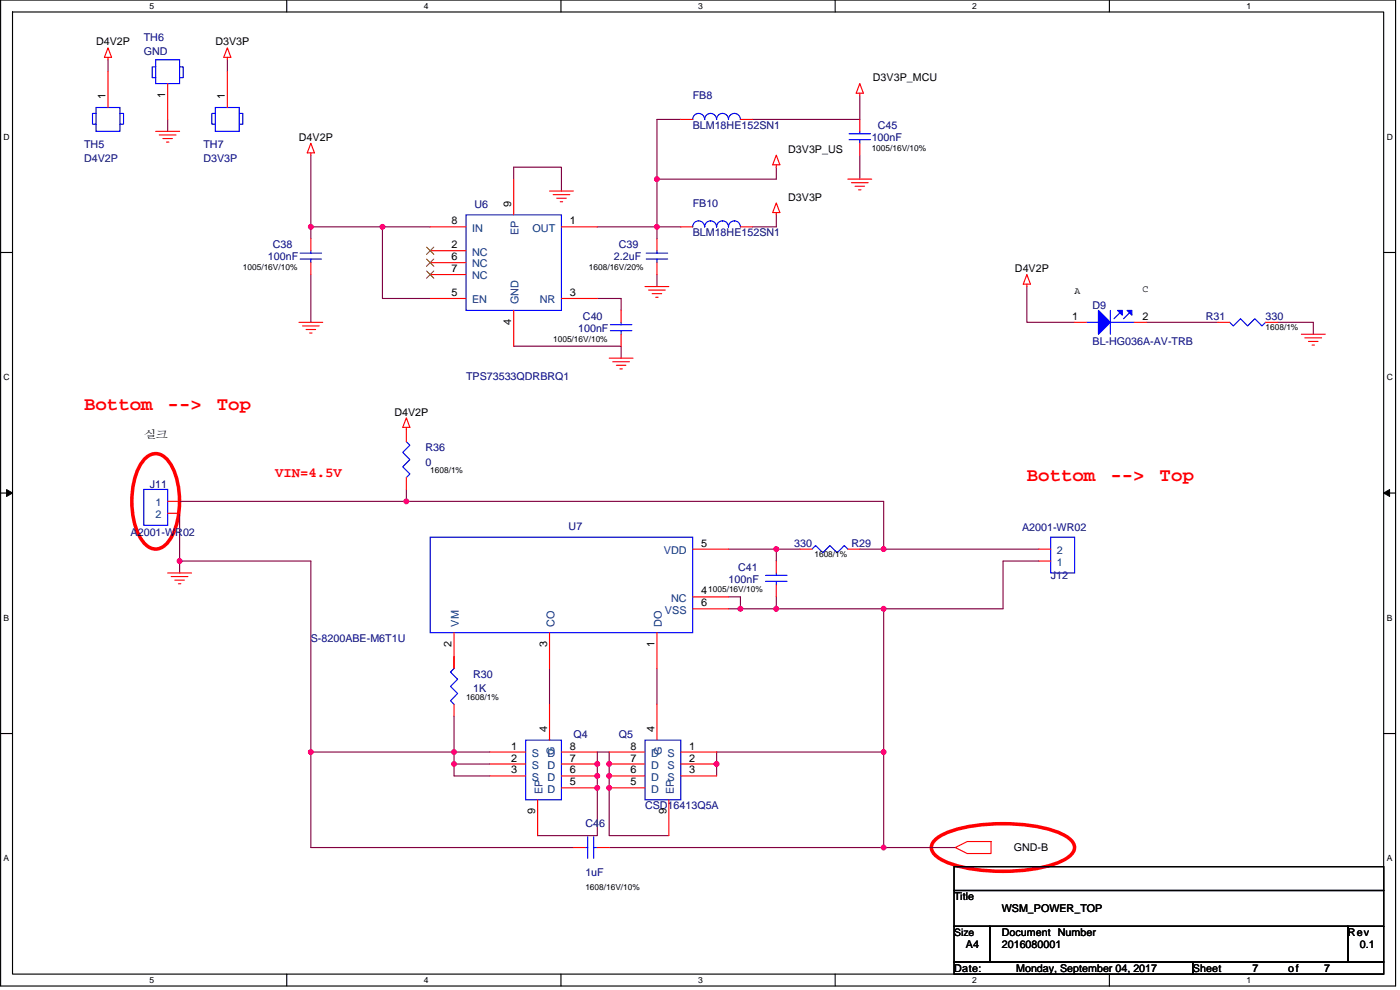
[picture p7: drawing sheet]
<svg xmlns="http://www.w3.org/2000/svg" width="420mm" height="297mm" viewBox="0 0 420 297" stroke-linecap="round" stroke-linejoin="round" font-family="sans-serif">
<path d="M.2 0h418.6v295.8h-418.6zM3.8 3.6h411.5v288.7h-411.5z" fill="none" stroke="#000" stroke-width=".34"/>
<g fill="#fff">
<path d="M44.9 .4h1.4v2.8h-1.4z"/>
<path d="M44.9 292.7h1.4v2.8h-1.4z"/>
</g>
<path d="M86.1 0v3.6M86.1 292.3v3.5" fill="none" stroke="#000" stroke-width=".34"/>
<g fill="#fff">
<path d="M127.2 .4h1.4v2.8h-1.4z"/>
<path d="M127.2 292.7h1.4v2.8h-1.4z"/>
</g>
<path d="M168.3 0v3.6M168.3 292.3v3.5" fill="none" stroke="#000" stroke-width=".34"/>
<g fill="#fff">
<path d="M209.5 .4h1.4v2.8h-1.4z"/>
<path d="M209.5 292.7h1.4v2.8h-1.4z"/>
</g>
<path d="M250.6 0v3.6M250.6 292.3v3.5" fill="none" stroke="#000" stroke-width=".34"/>
<g fill="#fff">
<path d="M291.8 .4h1.4v2.8h-1.4z"/>
<path d="M291.8 292.7h1.4v2.8h-1.4z"/>
</g>
<path d="M332.9 0v3.6M332.9 292.3v3.5" fill="none" stroke="#000" stroke-width=".34"/>
<g fill="#fff">
<path d="M374.1 .4h1.4v2.8h-1.4z"/>
<path d="M374.1 292.7h1.4v2.8h-1.4z"/>
<path d="M1.1 39.7h1.8v2.8h-1.8z"/>
<path d="M416.2 39.7h1.8v2.8h-1.8z"/>
<path d="M1.1 111.8h1.8v2.9h-1.8z"/>
<path d="M416.2 111.8h1.8v2.9h-1.8z"/>
</g>
<path d="M.2 75.8h3.6M415.3 75.8h3.5" fill="none" stroke="#000" stroke-width=".34"/>
<g fill="#fff">
<path d="M1.1 184h1.7v2.8h-1.7z"/>
<path d="M416.2 184h1.7v2.8h-1.7z"/>
</g>
<path d="M.2 147.9h3.6M415.3 147.9h3.5" fill="none" stroke="#000" stroke-width=".34"/>
<path d="M2 146.9l1.8 1-1.8 1zM415.3 147.9l1.7-1v2z" fill="#000" stroke="#000" stroke-width=".3"/>
<g fill="#fff">
<path d="M1.1 256.2h1.7v2.8h-1.7z"/>
<path d="M416.1 256.2h1.8v2.8h-1.8z"/>
</g>
<path d="M.2 220.1h3.6M415.3 220.1h3.5M286.3 277.9h10.8v10.8h-10.8zM286.3 260h129v7.2h-129zM286.3 267.2h129v10.7h-129zM297.1 277.9h107.4v10.8h-107.4zM404.5 277.9h10.8v10.8h-10.8zM286.3 288.7h71.7v3.6h-71.7zM358 288.7h57.3v3.6h-57.3z" fill="none" stroke="#000" stroke-width=".34"/>
<path d="M43.6 137.6a4.3 4.3 0 0 1 7 .7 23.3 23.3 0 0 1 2.5 18.4 11.2 11.2 0 0 1-4.7 7.7 4.8 4.8 0 0 1-6.2-2.8 24.7 24.7 0 0 1 0-22.4zM280.5 252.2a19.8 19.8 0 0 1 10.3-4.2 55 55 0 0 1 26.8 1.7 7.6 7.6 0 0 1 4.8 3.8 3.8 3.8 0 0 1-2.5 4.2 38.9 38.9 0 0 1-18.9 3.7 40.9 40.9 0 0 1-18.9-3.7 3.6 3.6 0 0 1-2.1-4.9z" fill="none" stroke="#f00" stroke-width="1.1"/>
<g fill="none" stroke="#800040" stroke-width=".34">
<path d="M32.4 17.9v3.6M68.2 17.9v3.6M50.3 35.8v3.6M204.3 35.8h-7.1v17.9M258 28.7v7.1h-32.2M93.3 46.6v21.5M154.2 53.7v-3.5h14.3v7.1M197.2 53.7v14.4M233 50.2v3.5h-35.8M258 46.6v7.1M93.3 68.1h21.5M93.3 68.1v3.5"/>
<path d="M114.8 68.1v21.5h14.3M114.8 68.1h14.3M179.2 68.1h18M197.2 68.1v3.5M197.2 68.1h7.1M233 64.5v3.6h-7.2M93.3 82.4v14.3M179.2 89.6h7.2v3.5M197.2 82.4v3.6M308.2 86v10.7h14.3M344 96.7h21.5M383.4 96.7h10.7v3.6"/>
<path d="M154.2 103.9h32.2v3.6M53.9 150.4h68.1M53.9 154v14.3M122 146.9v3.5h143.2v14.4M53.9 168.3h39.4v57.3M53.9 168.3v3.6M218.6 179.1h3.6v3.6M218.6 164.8h14.4M233 179.1v3.6M233 164.8v3.5M233 164.8h7.1M258 164.8h7.2"/>
<path d="M265.2 164.8h46.6M311.8 168.3h-10.8v14.4h-35.8M136.3 197v3.6M218.6 182.7h3.6M222.2 182.7h10.8M233 182.7h32.2M265.2 182.7v42.9M136.3 214.9v10.7M164.9 200.6v10.7M197.2 200.6v10.7M93.3 225.6v28.7h78.8M93.3 225.6h43"/>
<path d="M136.3 229.2v3.6h10.7M136.3 225.6v3.6M136.3 229.2h10.7M136.3 225.6h10.7M265.2 225.6h-50.1v7.2M265.2 225.6v28.7M161.3 250.7h17.9v-25.1h3.6v25.1h17.9M182.8 254.3h82.4M265.2 254.3h21.5"/>
</g>
<g fill="#f0f" stroke="#f0f" stroke-width=".34">
<circle cx="93.3" cy="68.1" r=".71"/>
<circle cx="114.8" cy="68.1" r=".71"/>
<circle cx="197.1" cy="68.1" r=".71"/>
<circle cx="197.1" cy="53.7" r=".71"/>
<circle cx="93.3" cy="225.6" r=".71"/>
<circle cx="53.9" cy="168.3" r=".71"/>
<circle cx="222.2" cy="182.7" r=".71"/>
<circle cx="136.3" cy="229.2" r=".7"/>
<circle cx="136.3" cy="225.6" r=".7"/>
<circle cx="265.2" cy="254.3" r=".7"/>
<circle cx="265.2" cy="164.7" r=".7"/>
<circle cx="233" cy="164.8" r=".71"/>
<circle cx="233" cy="182.7" r=".71"/>
<circle cx="265.2" cy="225.6" r=".7"/>
<circle cx="265.2" cy="182.7" r=".7"/>
<circle cx="121.9" cy="150.4" r=".7"/>
<circle cx="179.2" cy="229.2" r=".71"/>
<circle cx="182.8" cy="229.2" r=".71"/>
<circle cx="182.8" cy="232.8" r=".71"/>
<circle cx="215.1" cy="229.2" r=".71"/>
<circle cx="179.2" cy="232.8" r=".71"/>
<circle cx="179.2" cy="236.4" r=".71"/>
<circle cx="182.8" cy="236.4" r=".71"/>
</g>
<g fill="none" stroke="#f00" stroke-width=".34">
<path d="M32.4 17.2v.7M32.4 14.4l1.1 2.8h-2.2zM68.2 17.2v.7M68.2 14.4l1.1 2.8h-2.1zM32.4 21.5v10.8M46.7 39.4h7.2M50.3 25.1v10.7M68.2 21.5v10.8M204.3 35.8h3.6M222.2 35.8h3.6M258 25.1l1.1 2.9h-2.1zM258 28v.7"/>
<path d="M258 35.8v3.6M47.8 40.5h5M48.9 41.6h2.8M50 42.6h.7M93.3 45.9v.7M93.3 43l1.1 2.9h-2.2zM154.2 53.7v10.8M164.9 57.3h7.2M166 58.4h5M167.1 59.5h2.8M233 49.4v.8M233 46.6l1 2.8h-2.1z"/>
<path d="M254.5 53.7h7.1M255.5 54.8h5.1M256.6 55.9h2.9M257.7 57h.7M258 43v3.6M93.3 71.6v3.6M93.3 78.8v3.6M129.1 68.1h10.8M129.1 75.2h10.8M129.1 78.8h10.8M168.1 60.5h.8M168.5 68.1h10.7"/>
<path d="M197.2 71.6v3.6M197.2 78.8v3.6M204.3 68.1h3.6M222.2 68.1h3.6M233 63.8v.7M233 60.9l1 2.9h-2.1zM89.7 96.7h7.2M90.8 97.8h5M91.9 98.9h2.8M92.9 99.9h.8M129.1 89.6h10.8M129.1 82.4h10.8"/>
<path d="M154.2 93.1v10.8M168.5 89.6h10.7M186.4 93.1v3.6M193.6 86h7.1M194.6 87h5.1M195.7 88.1h2.9M196.8 89.2h.7M308.2 85.3v.7M308.2 82.4l1.1 2.9h-2.2zM322.5 96.7h3.6M340.4 96.7h3.6M365.5 96.7h3.6"/>
<path d="M379.8 96.7h3.6M182.8 107.5h7.2M183.9 108.5h5M185 109.6h2.8M186 110.7h.8M186.4 100.3v3.6M390.6 100.3h7.1M391.6 101.4h5M392.7 102.4h2.9M393.8 103.5h.7M122 128.2v4.3M122 125.4l1 2.8h-2.1z"/>
<path d="M50.3 150.4h3.6M50.3 154h3.6M122 143.3v3.6M50.3 171.9h7.2M51.4 173h5M52.5 174.1h2.8M53.5 175.2h.8M207.9 164.8h10.7M207.9 179.1h10.7M233 168.3v3.6M233 175.5v3.6M240.1 164.8h3.6"/>
<path d="M254.5 164.8h3.5M311.8 168.3h3.5M311.8 164.8h3.5M136.3 189.8v10.8v-3.6M164.9 189.8v10.8M197.2 189.8v10.8M207.9 182.7h10.7M136.3 211.3v3.6M164.9 211.3v10.8M197.2 211.3v10.8M147 225.6h10.8M147 229.2h10.8"/>
<path d="M147 232.8h10.8M161.3 240v10.7M168.5 236.4h10.7M168.5 232.8h10.7M168.5 229.2h10.7M168.5 225.6h10.7M182.8 236.4h10.8M182.8 232.8h10.8M182.8 229.2h10.8M182.8 225.6h10.8M200.7 240v10.7M204.3 225.6h10.8"/>
<path d="M204.3 229.2h10.8M204.3 232.8h10.8M172.1 254.3h3.6M179.2 254.3h3.6M286.7 254.3l3.6-1.8h7.1v3.6h-7.1z"/>
</g>
<g fill="#00f" stroke="#00f" stroke-width=".34">
<path d="M329.7 93.1l3.5 3.6-3.5 3.6z" fill-rule="evenodd"/>
<path d="M335.4 93.1h1.4v1.5z" fill-rule="evenodd"/>
<path d="M338.3 93.1h1.4v1.5z" fill-rule="evenodd"/>
</g>
<g fill="none" stroke="#00f" stroke-width=".34">
<path d="M46.7 17.9h7.2v7.2h-7.2zM28.8 32.3h7.2v7.1h-7.2zM28.8 34h-1v3.3h1M36 34h1.1v3.3h-1.1M46.7 20.1h-1v3.2h1M53.9 20.1h1.1v3.2h-1.1M64.6 34h-1v3.3h1M64.6 32.3h7.2v7.1h-7.2zM71.8 34h1.1v3.3h-1.1M207.9 35.8a1.79 1.79 0 0 1 1.8-1.8 1.79 1.79 0 0 1 1.8 1.8M211.5 35.8a1.76 1.76 0 0 1 1.7-1.8 1.78 1.78 0 0 1 1.8 1.8h.1a1.76 1.76 0 0 1 1.7-1.8 1.78 1.78 0 0 1 1.8 1.8 1.76 1.76 0 0 1 1.8-1.8 1.78 1.78 0 0 1 1.8 1.8M258 39.4v.7"/>
<path d="M254.8 41.9h6.4M254.8 40.1h6.4M258 41.9v1.1M90.1 77.7h6.4M90.1 75.9h6.4M93.3 75.2v.7M93.3 77.7v1.1M139.9 64.5h28.6v28.6h-28.6zM193.9 77.7h6.5M193.9 75.9h6.5M197.2 75.2v.7M197.2 77.7v1.1"/>
<path d="M211.5 68.1a1.79 1.79 0 0 0-1.8-1.8 1.79 1.79 0 0 0-1.8 1.8M222.2 68.1a1.78 1.78 0 0 0-1.8-1.8 1.76 1.76 0 0 0-1.8 1.8 1.78 1.78 0 0 0-1.8-1.8 1.76 1.76 0 0 0-1.7 1.8h-.1a1.78 1.78 0 0 0-1.8-1.8 1.76 1.76 0 0 0-1.7 1.8M183.2 99.2h6.4M183.2 97.4h6.4M186.4 96.7v.7M186.4 99.2v1.1M326.1 96.7h3.6M333.2 93.1v7.2M333.2 96.7h7.2M336.1 93.9l-1.8 1.7M339 93.9l-1.8 1.7M369.1 96.7l1 1.1 2.2-2.2 2.1 2.2 2.2-2.2 2.1 2.2 1.1-1.1"/>
<path d="M122 132.5l1 1.1-2.1 2.1 2.1 2.2-2.1 2.2 2.1 2.1-1 1.1M43.1 146.9h7.2v10.7h-7.2zM129.1 161.2h78.8v28.6h-78.8zM229.8 174.4h6.4M229.8 172.6h6.4M233 171.9v.7M233 174.4v1.1M243.7 164.8l1.1-1.1 2.1 2.1 2.2-2.1 2.1 2.1 2.2-2.1 1.1 1.1M315.3 161.2h7.2v10.7h-7.2zM136.3 200.6l-1.1 1.1 2.1 2.1-2.1 2.2 2.1 2.1-2.1 2.1 1.1 1.1M157.8 222.1h10.7v17.9h-10.7zM193.6 222.1h10.7v17.9h-10.7z"/>
<path d="M175.7 254.3h.7M176.4 251.1v6.4M178.2 254.3h1M178.2 251.1v6.4"/>
</g>
<path d="M128 74.1l2.2 2.2M128 77.7l2.2 2.2M130.2 74.1l-2.2 2.2M130.2 77.7l-2.2 2.2M128 81.3l2.2 2.2M130.2 81.3l-2.2 2.2" fill="none" stroke="#804000" stroke-width=".3"/>
<g font-size="5.7" fill="#f00">
<text x="25.2" y="123">Bottom</text>
<text x="50.3" y="123">--&gt;</text>
<text x="65.1" y="123">Top</text>
<text x="308.2" y="144.5">Bottom</text>
<text x="333.2" y="144.5">--&gt;</text>
<text x="348" y="144.5">Top</text>
</g>
<text font-size="4.2" fill="#f00" x="82.5" y="143.2">VIN=4.5V</text>
<g font-size="3.2">
<text x="28.8" y="13.6">D4V2P</text>
<text x="64.6" y="13.6">D3V3P</text>
<text x="31.7" y="29.8" transform="rotate(-90 31.7 29.8)">1</text>
<text x="49.6" y="29.4" transform="rotate(-90 49.6 29.4)">1</text>
<text x="67.5" y="29.8" transform="rotate(-90 67.5 29.8)">1</text>
<text x="262" y="24.4">D3V3P_MCU</text>
<text x="89.7" y="42.3">D4V2P</text>
<text x="236.5" y="45.9">D3V3P_US</text>
<text x="153.4" y="62" transform="rotate(-90 153.4 62)">9</text>
<text x="236.5" y="60.2">D3V3P</text>
<text x="135.5" y="67.3">8</text>
<text x="171" y="67.3">1</text>
<text x="135.5" y="74.5">2</text>
<text x="135.5" y="78.1">6</text>
<text x="135.5" y="81.6">7</text>
<text x="304.6" y="81.7">D4V2P</text>
<text x="135.5" y="88.8">5</text>
<text x="171" y="88.8">3</text>
<text x="321.8" y="96">1</text>
<text x="342.9" y="96">2</text>
<text x="153.4" y="97.5" transform="rotate(-90 153.4 97.5)">4</text>
<text x="118.4" y="124.7">D4V2P</text>
<text x="43.1" y="131.5">실크</text>
<text x="210.4" y="164">5</text>
<text x="210.4" y="178.4">4</text>
<text x="210.4" y="181.9">6</text>
<text x="135.5" y="194.1" transform="rotate(-90 135.5 194.1)">2</text>
<text x="164.2" y="194.1" transform="rotate(-90 164.2 194.1)">3</text>
<text x="196.4" y="194.1" transform="rotate(-90 196.4 194.1)">1</text>
<text x="164.2" y="219.6" transform="rotate(-90 164.2 219.6)">4</text>
<text x="196.4" y="219.6" transform="rotate(-90 196.4 219.6)">4</text>
<text x="153.4" y="224.9">1</text>
<text x="171" y="224.9">8</text>
<text x="189.3" y="224.9">8</text>
<text x="206.8" y="224.9">1</text>
<text x="153.4" y="228.5">2</text>
<text x="153.4" y="232.1">3</text>
<text x="171" y="232.1">6</text>
<text x="171" y="228.5">7</text>
<text x="189.3" y="232.1">6</text>
<text x="189.3" y="228.5">7</text>
<text x="206.8" y="228.5">2</text>
<text x="206.8" y="232.1">3</text>
<text x="171" y="235.6">5</text>
<text x="189.3" y="235.6">5</text>
<text x="160.6" y="244.3" transform="rotate(-90 160.6 244.3)">9</text>
<text x="200" y="244.3" transform="rotate(-90 200 244.3)">9</text>
<text x="304.2" y="255.4">GND-B</text>
<text x="286.3" y="270.1">Title</text>
<text x="300.7" y="273.6">WSM_POWER_TOP</text>
<text x="300.7" y="280.8">Document Number</text>
<text x="404.5" y="280.8">Rev</text>
<text x="289.9" y="284.4">A4</text>
<text x="300.7" y="284.4">2016080001</text>
<text x="408.1" y="284.4">0.1</text>
<text x="286.3" y="291.5">Date:</text>
<text x="305" y="291.5">Monday, September 04, 2017</text>
<text x="358" y="291.5">Sheet</text>
<text x="375.9" y="291.5">7</text>
<text x="386.6" y="291.5">of</text>
<text x="397.4" y="291.5">7</text>
</g>
<g font-size="3.2" fill="#000080">
<text x="43.1" y="12.2">TH6</text>
<text x="43.1" y="16.5">GND</text>
<text x="207.9" y="29.8">FB8</text>
<text x="207.9" y="38.7">BLM18HE152SN1</text>
<text x="263.4" y="38.7">C45</text>
<text x="25.2" y="44.4">TH5</text>
<text x="61.1" y="44.4">TH7</text>
<text x="261.6" y="42.3">100nF</text>
<text x="25.2" y="48.7">D4V2P</text>
<text x="61.1" y="48.7">D3V3P</text>
<text x="142.4" y="62.4">U6</text>
<text x="207.9" y="62">FB10</text>
<text x="207.9" y="71">BLM18HE152SN1</text>
<text x="81.8" y="74.5">C38</text>
<text x="185.7" y="74.5">C39</text>
<text x="80.4" y="78.1">100nF</text>
<text x="184.3" y="78.1">2.2uF</text>
<text x="327.9" y="92.8">D9</text>
<text x="173.5" y="99.6">100nF</text>
<text x="175" y="96">C40</text>
<text x="361.9" y="96">R31</text>
<text x="379.8" y="96">330</text>
<text x="327.9" y="103.5">BL-HG036A-AV-TRB</text>
<text x="139.9" y="113.9">TPS73533QDRBRQ1</text>
<text x="127.7" y="135.4">R36</text>
<text x="127.7" y="139.7">0</text>
<text x="44.9" y="146.5">J11</text>
<text x="39.2" y="160.8">A2001-WR02</text>
<text x="170.7" y="159">U7</text>
<text x="306.7" y="159.4">A2001-WR02</text>
<text x="238.3" y="164.1">330</text>
<text x="255.5" y="164.1">R29</text>
<text x="221.5" y="171.2">C41</text>
<text x="315.3" y="173.7">J12</text>
<text x="218.6" y="174.8">100nF</text>
<text x="93.3" y="192.7">S-8200ABE-M6T1U</text>
<text x="142" y="203.5">R30</text>
<text x="142" y="207.8">1K</text>
<text x="172.1" y="221.4">Q4</text>
<text x="185.7" y="221.4">Q5</text>
<text x="193.6" y="242.8">CSD16413Q5A</text>
<text x="175.7" y="248.2">C46</text>
<text x="175.7" y="262.9">1uF</text>
</g>
<g font-size="3.2" fill="#004080">
<text x="141.7" y="69.5">IN</text>
<text x="155.6" y="70.6" transform="rotate(-90 155.6 70.6)">EP</text>
<text x="159.8" y="69.5">OUT</text>
<text x="141.7" y="76.7">NC</text>
<text x="141.7" y="80.2">NC</text>
<text x="141.7" y="83.8">NC</text>
<text x="141.7" y="91">EN</text>
<text x="155.6" y="91.3" transform="rotate(-90 155.6 91.3)">GND</text>
<text x="162" y="91">NR</text>
<text x="46.7" y="151.9">1</text>
<text x="46.7" y="155.4">2</text>
<text x="199.2" y="166.2">VDD</text>
<text x="317.1" y="166.2">2</text>
<text x="317.1" y="169.8">1</text>
<text x="199.5" y="184.1">VSS</text>
<text x="201.4" y="180.5">NC</text>
<text x="137.7" y="188" transform="rotate(-90 137.7 188)">VM</text>
<text x="166.4" y="188" transform="rotate(-90 166.4 188)">CO</text>
<text x="198.6" y="188" transform="rotate(-90 198.6 188)">DO</text>
<text x="159.6" y="227.1">S</text>
<text x="164.3" y="227.1">D</text>
<text x="166.4" y="226.4" transform="rotate(-90 166.4 226.4)">G</text>
<text x="195.4" y="227.1">D</text>
<text x="198.6" y="226.4" transform="rotate(-90 198.6 226.4)">G</text>
<text x="200.3" y="227.1">S</text>
<text x="159.6" y="230.7">S</text>
<text x="164.3" y="230.7">D</text>
<text x="195.4" y="230.7">D</text>
<text x="200.3" y="230.7">S</text>
<text x="159.6" y="234.3">S</text>
<text x="162.8" y="238.2" transform="rotate(-90 162.8 238.2)">EP</text>
<text x="164.3" y="237.8">D</text>
<text x="164.3" y="234.3">D</text>
<text x="195.4" y="237.8">D</text>
<text x="195.4" y="234.3">D</text>
<text x="200.3" y="234.3">S</text>
<text x="202.2" y="238.2" transform="rotate(-90 202.2 238.2)">EP</text>
</g>
<text font-size="3.1" x="286.3" y="280.7">Size</text>
<g font-size="3">
<text x="322.5" y="88.3">A</text>
<text x="342.9" y="87.6">C</text>
</g>
<g font-size="2.6">
<text x="44.9" y="2.7">5</text>
<text x="127.2" y="2.7">4</text>
<text x="209.5" y="2.7">3</text>
<text x="291.8" y="2.7">2</text>
<text x="374.1" y="2.7">1</text>
<text x="1.1" y="41.9">D</text>
<text x="416.2" y="41.9">D</text>
<text x="1.1" y="114.1">C</text>
<text x="416.2" y="114.1">C</text>
<text x="1.1" y="186.3">B</text>
<text x="416.2" y="186.3">B</text>
<text x="1.1" y="258.4">A</text>
<text x="416.2" y="258.4">A</text>
<text x="44.9" y="294.9">5</text>
<text x="127.2" y="294.9">4</text>
<text x="209.5" y="294.9">3</text>
<text x="291.8" y="294.9">2</text>
<text x="374.1" y="294.9">1</text>
</g>
<g font-size="2.5">
<text x="261.6" y="45.2">1005/16V/10%</text>
<text x="72.9" y="81">1005/16V/10%</text>
<text x="176.7" y="81">1608/16V/20%</text>
<text x="379.8" y="99">1608/1%</text>
<text x="166" y="102.5">1005/16V/10%</text>
<text x="129.1" y="141.9">1608/1%</text>
<text x="244.4" y="167">1608/1%</text>
<text x="212.5" y="177.8">1005/16V/10%</text>
<text x="139.9" y="210">1608/1%</text>
<text x="175.7" y="266.9">1608/16V/10%</text>
</g>
</svg>
